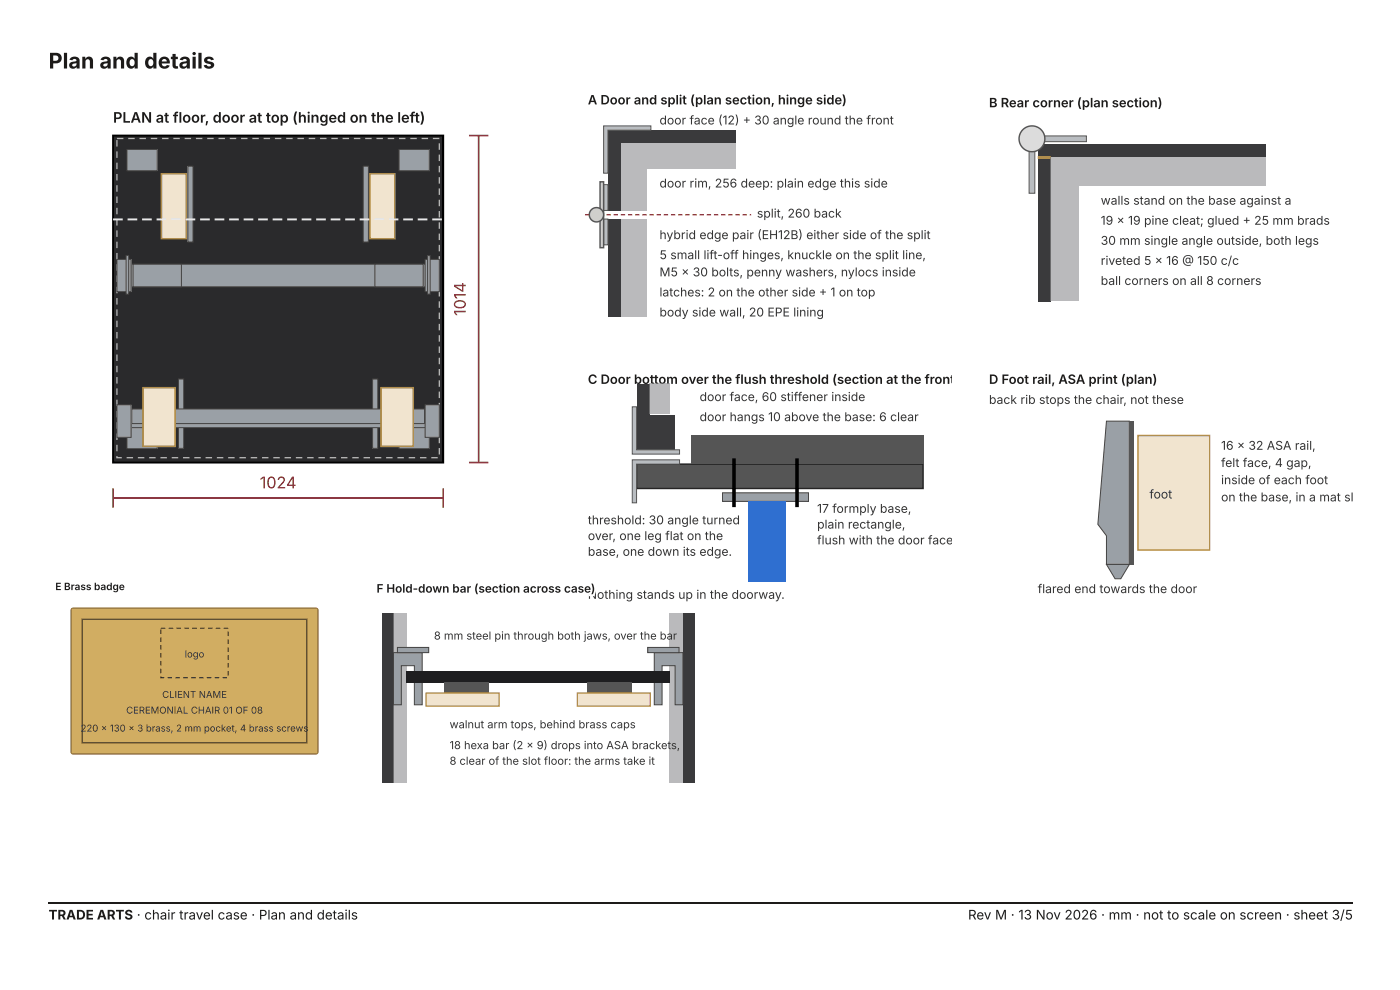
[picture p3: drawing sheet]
<svg xmlns="http://www.w3.org/2000/svg" width="297mm" height="210mm" viewBox="0 0 297 210" stroke-linecap="round" stroke-linejoin="round" font-family="sans-serif">
<path d="M24 28.8h70.1v69.4h-70.1z" fill="#2a2a2c"/>
<path d="M24 28.8h70.1v69.4h-70.1z" fill="none" stroke="#000" stroke-width=".41"/>
<path d="M27.2 29.3h1.4v.2h-1.4zM29.6 29.3h1.4v.2h-1.4zM32 29.3h1.4v.2h-1.4zM34.4 29.3h1.4v.2h-1.4zM36.8 29.3h1.4v.2h-1.4zM39.2 29.3h1.4v.2h-1.4zM41.6 29.3h1.4v.2h-1.4zM44 29.3h1.4v.2h-1.4zM46.4 29.3h1.4v.2h-1.4zM48.8 29.3h1.4v.2h-1.4zM51.2 29.3h1.4v.2h-1.4zM53.6 29.3h1.4v.2h-1.4zM56 29.3h1.4v.2h-1.4zM58.4 29.3h1.4v.2h-1.4zM60.8 29.3h1.4v.2h-1.4zM63.2 29.3h1.4v.2h-1.4zM65.6 29.3h1.3v.2h-1.3zM68 29.3h1.3v.2h-1.3zM70.4 29.3h1.3v.2h-1.3zM72.8 29.3h1.3v.2h-1.3zM75.2 29.3h1.3v.2h-1.3zM77.6 29.3h1.3v.2h-1.3zM80 29.3h1.3v.2h-1.3zM82.4 29.3h1.3v.2h-1.3zM84.8 29.3h1.3v.2h-1.3zM87.1 29.3h1.4v.2h-1.4zM89.5 29.3h1.4v.2h-1.4zM91.9 29.3h1.4v.2h-1.4zM93.2 30.4h.2v1.4h-.2zM93.2 32.8h.2v1.4h-.2zM93.2 35.2h.2v1.4h-.2zM93.2 37.6h.2v1.4h-.2zM93.2 40h.2v1.4h-.2zM93.2 42.4h.2v1.4h-.2zM93.2 44.8h.2v1.4h-.2zM93.2 47.2h.2v1.4h-.2zM93.2 49.6h.2v1.4h-.2zM93.2 52h.2v1.4h-.2zM93.2 54.4h.2v1.4h-.2zM93.2 56.8h.2v1.4h-.2zM93.2 59.2h.2v1.4h-.2zM93.2 61.6h.2v1.4h-.2zM93.2 64h.2v1.4h-.2zM93.2 66.4h.2v1.4h-.2zM93.2 68.8h.2v1.3h-.2zM93.2 71.2h.2v1.3h-.2zM93.2 73.6h.2v1.3h-.2zM93.2 76h.2v1.3h-.2zM93.2 78.4h.2v1.3h-.2zM93.2 80.8h.2v1.3h-.2zM93.2 83.2h.2v1.3h-.2zM93.2 85.6h.2v1.3h-.2zM93.2 88h.2v1.3h-.2zM93.2 90.3h.2v1.4h-.2zM93.2 92.7h.2v1.4h-.2zM93.2 95.1h.2v1.4h-.2zM91.6 97.1h1.4v.2h-1.4zM89.2 97.1h1.4v.2h-1.4zM86.8 97.1h1.4v.2h-1.4zM84.4 97.1h1.4v.2h-1.4zM82 97.1h1.4v.2h-1.4zM79.6 97.1h1.4v.2h-1.4zM77.2 97.1h1.4v.2h-1.4zM74.8 97.1h1.4v.2h-1.4zM72.4 97.1h1.4v.2h-1.4zM70 97.1h1.4v.2h-1.4zM67.6 97.1h1.4v.2h-1.4zM65.2 97.1h1.4v.2h-1.4zM62.8 97.1h1.4v.2h-1.4zM60.4 97.1h1.4v.2h-1.4zM58 97.1h1.4v.2h-1.4zM55.6 97.1h1.4v.2h-1.4zM53.3 97.1h1.3v.2h-1.3zM50.9 97.1h1.3v.2h-1.3zM48.5 97.1h1.3v.2h-1.3zM46.1 97.1h1.3v.2h-1.3zM43.7 97.1h1.3v.2h-1.3zM41.3 97.1h1.3v.2h-1.3zM38.9 97.1h1.3v.2h-1.3zM36.5 97.1h1.3v.2h-1.3zM34.1 97.1h1.4v.2h-1.4zM31.7 97.1h1.4v.2h-1.4zM29.3 97.1h1.4v.2h-1.4zM26.9 97.1h1.4v.2h-1.4zM24.7 96.9h.3v.3h-.2v-.1h1.1v.2h-1.2zM24.7 94.5h.3v1.3h-.3zM24.7 92.1h.3v1.3h-.3zM24.7 89.7h.3v1.3h-.3zM24.7 87.3h.3v1.3h-.3zM24.7 84.9h.3v1.3h-.3zM24.7 82.5h.3v1.3h-.3zM24.7 80.1h.3v1.3h-.3zM24.7 77.7h.3v1.4h-.3zM24.7 75.3h.3v1.4h-.3zM24.7 72.9h.3v1.4h-.3zM24.7 70.5h.3v1.4h-.3zM24.7 68.1h.3v1.4h-.3zM24.7 65.7h.3v1.4h-.3zM24.7 63.3h.3v1.4h-.3zM24.7 60.9h.3v1.4h-.3zM24.7 58.5h.3v1.4h-.3zM24.7 56.1h.3v1.4h-.3zM24.7 53.7h.3v1.4h-.3zM24.7 51.3h.3v1.4h-.3zM24.7 48.9h.3v1.4h-.3zM24.7 46.5h.3v1.4h-.3zM24.7 44.1h.3v1.4h-.3zM24.7 41.7h.3v1.4h-.3zM24.7 39.3h.3v1.4h-.3zM24.7 36.9h.3v1.4h-.3zM24.7 34.5h.3v1.4h-.3zM24.7 32.1h.3v1.4h-.3zM24.7 29.8h.3v1.3h-.3zM24.8 29.3h1.4v.2h-1.4z" fill="#bbb"/>
<path d="M27 31.7h6.4v4.6h-6.4z" fill="#9aa0a6"/>
<path d="M27 31.7h6.4v4.6h-6.4z" fill="none" stroke="#444" stroke-width=".21"/>
<path d="M84.8 31.7h6.4v4.6h-6.4z" fill="#9aa0a6"/>
<path d="M84.8 31.7h6.4v4.6h-6.4z" fill="none" stroke="#444" stroke-width=".21"/>
<path d="M27 90.8h6.4v4.5h-6.4z" fill="#9aa0a6"/>
<path d="M27 90.8h6.4v4.5h-6.4z" fill="none" stroke="#444" stroke-width=".21"/>
<path d="M84.8 90.8h6.4v4.5h-6.4z" fill="#9aa0a6"/>
<path d="M84.8 90.8h6.4v4.5h-6.4z" fill="none" stroke="#444" stroke-width=".21"/>
<path d="M39.9 35.3h1.1v16.1h-1.1z" fill="#9aa0a6"/>
<path d="M39.9 35.3h1.1v16.1h-1.1z" fill="none" stroke="#444" stroke-width=".21"/>
<path d="M77.2 35.3h1v16.1h-1z" fill="#9aa0a6"/>
<path d="M77.2 35.3h1v16.1h-1z" fill="none" stroke="#444" stroke-width=".21"/>
<path d="M37.9 80.5h1.1v14.7h-1.1z" fill="#9aa0a6"/>
<path d="M37.9 80.5h1.1v14.7h-1.1z" fill="none" stroke="#444" stroke-width=".21"/>
<path d="M79.1 80.5h1.1v14.7h-1.1z" fill="#9aa0a6"/>
<path d="M79.1 80.5h1.1v14.7h-1.1z" fill="none" stroke="#444" stroke-width=".21"/>
<path d="M25.7 88h66.8v2.8h-66.8z" fill="#9aa0a6"/>
<path d="M25.7 88h66.8v2.8h-66.8z" fill="none" stroke="#444" stroke-width=".21"/>
<path d="M28 86.8h62.2v3.1h-62.2z" fill="#9aa0a6"/>
<path d="M28 86.8h62.2v3.1h-62.2z" fill="none" stroke="#444" stroke-width=".21"/>
<path d="M24.8 85.9h3v7h-3z" fill="#9aa0a6"/>
<path d="M24.8 85.9h3v7h-3z" fill="none" stroke="#444" stroke-width=".21"/>
<path d="M90.3 85.9h3v7h-3z" fill="#9aa0a6"/>
<path d="M90.3 85.9h3v7h-3z" fill="none" stroke="#444" stroke-width=".21"/>
<path d="M25.7 56.1h66.8v4.8h-66.8z" fill="#9aa0a6"/>
<path d="M25.7 56.1h66.8v4.8h-66.8z" fill="none" stroke="#444" stroke-width=".21"/>
<path d="M28.3 56.1h10.2v4.8h-10.2z" fill="#9aa0a6"/>
<path d="M28.3 56.1h10.2v4.8h-10.2z" fill="none" stroke="#444" stroke-width=".21"/>
<path d="M24.8 55.1h3v6.8h-3z" fill="#9aa0a6"/>
<path d="M24.8 55.1h3v6.8h-3z" fill="none" stroke="#444" stroke-width=".21"/>
<path d="M26.8 54.3h.5v8.2h-.5z" fill="#9aa0a6"/>
<path d="M26.8 54.3h.5v8.2h-.5z" fill="none" stroke="#444" stroke-width=".21"/>
<path d="M79.6 56.1h10.3v4.8h-10.3z" fill="#9aa0a6"/>
<path d="M79.6 56.1h10.3v4.8h-10.3z" fill="none" stroke="#444" stroke-width=".21"/>
<path d="M90.3 55.1h3v6.8h-3z" fill="#9aa0a6"/>
<path d="M90.3 55.1h3v6.8h-3z" fill="none" stroke="#444" stroke-width=".21"/>
<path d="M90.8 54.3h.6v8.2h-.6z" fill="#9aa0a6"/>
<path d="M90.8 54.3h.6v8.2h-.6z" fill="none" stroke="#444" stroke-width=".21"/>
<path d="M78.6 36.9h5.3v13.8h-5.3z" fill="#f1e4cf"/>
<path d="M78.6 36.9h5.3v13.8h-5.3z" fill="none" stroke="#b08d4a" stroke-width=".34"/>
<path d="M81 82.3h6.8v12.5h-6.8z" fill="#f1e4cf"/>
<path d="M81 82.3h6.8v12.5h-6.8z" fill="none" stroke="#b08d4a" stroke-width=".34"/>
<path d="M30.4 82.3h6.8v12.5h-6.8z" fill="#f1e4cf"/>
<path d="M30.4 82.3h6.8v12.5h-6.8z" fill="none" stroke="#b08d4a" stroke-width=".34"/>
<path d="M34.3 36.9h5.3v13.8h-5.3z" fill="#f1e4cf"/>
<path d="M34.3 36.9h5.3v13.8h-5.3z" fill="none" stroke="#b08d4a" stroke-width=".34"/>
<path d="M24 46.4h2.1v.4h-2.1zM27.1 46.4h2.1v.4h-2.1zM30.2 46.4h2v.4h-2zM33.3 46.4h2v.4h-2zM36.3 46.4h2.1v.4h-2.1zM39.4 46.4h2.1v.4h-2.1zM42.5 46.4h2.1v.4h-2.1zM45.6 46.4h2v.4h-2zM48.7 46.4h2v.4h-2zM51.7 46.4h2.1v.4h-2.1zM54.8 46.4h2.1v.4h-2.1zM57.9 46.4h2.1v.4h-2.1zM61 46.4h2v.4h-2zM64.1 46.4h2v.4h-2zM67.2 46.4h2v.4h-2zM70.2 46.4h2.1v.4h-2.1zM73.3 46.4h2.1v.4h-2.1zM76.4 46.4h2.1v.4h-2.1zM79.5 46.4h2v.4h-2zM82.6 46.4h2v.4h-2zM85.6 46.4h2.1v.4h-2.1zM88.7 46.4h2.1v.4h-2.1zM91.8 46.4h2.1v.4h-2.1z" fill="#e8e8e8"/>
<path d="M99.6 28.8h4.1M101.7 28.8v69.4M99.6 98.2h4.1M24 105.8h70.1M24 103.7v4.1M94.1 103.7v4.1" fill="none" stroke="#7a1f2b" stroke-width=".34"/>
<g fill="#3a3a3c">
<path d="M129.1 27.7h2.8v17h-2.8z"/>
<path d="M129.1 46.5h2.8v20.7h-2.8z"/>
<path d="M131.9 27.7h24.3v2.7h-24.3z"/>
</g>
<path d="M128.2 26.7h10v1h-9.1v9.1h-.9z" fill="#b9bdc1"/>
<path d="M128.2 26.7h10v1h-9.1v9.1h-.9z" fill="none" stroke="#555" stroke-width=".21"/>
<path d="M128.2 39.2h.9v5.5h-.9z" fill="#b9bdc1"/>
<path d="M128.2 39.2h.9v5.5h-.9z" fill="none" stroke="#555" stroke-width=".21"/>
<path d="M128.2 46.5h.9v5.5h-.9z" fill="#b9bdc1"/>
<path d="M128.2 46.5h.9v5.5h-.9z" fill="none" stroke="#555" stroke-width=".21"/>
<path d="M124.2 45.5h1v.3h-1zM125.8 45.5h.9v.3h-.9zM127.3 45.5h.9v.3h-.9zM128.8 45.5h.9v.3h-.9zM130.3 45.5h.9v.3h-.9zM131.9 45.5h.9v.3h-.9zM133.4 45.5h.9v.3h-.9zM134.9 45.5h.9v.3h-.9zM136.4 45.5h.9v.3h-.9zM137.9 45.5h1v.3h-1zM139.5 45.5h.9v.3h-.9zM141 45.5h.9v.3h-.9zM142.5 45.5h.9v.3h-.9zM144 45.5h.9v.3h-.9zM145.5 45.5h1v.3h-1zM147.1 45.5h.9v.3h-.9zM148.6 45.5h.9v.3h-.9zM150.1 45.5h.9v.3h-.9zM151.6 45.5h.9v.3h-.9zM153.2 45.5h.9v.3h-.9zM154.7 45.5h.9v.3h-.9zM156.2 45.5h.9v.3h-.9zM157.7 45.5h.9v.3h-.9zM159.2 45.5h.3v.3h-.3z" fill="#b33"/>
<path d="M127.4 38.6h.8v14h-.8z" fill="#ccc"/>
<path d="M127.4 38.6h.8v14h-.8z" fill="none" stroke="#555" stroke-width=".3"/>
<circle cx="126.7" cy="45.6" r="1.52" fill="#ccc"/>
<circle cx="126.7" cy="45.6" r="1.52" fill="none" stroke="#555" stroke-width=".3"/>
<g fill="#8c8c90">
<path d="M131.9 30.4h5.4v14.3h-5.4z"/>
<path d="M131.9 46.5h5.4v20.7h-5.4z"/>
<path d="M137.3 30.4h18.9v5.5h-18.9z"/>
</g>
<g fill="#3a3a3c">
<path d="M220.4 30.7h2.7v33.5h-2.7z"/>
<path d="M223.1 30.7h45.7v2.7h-45.7z"/>
</g>
<path d="M218.6 28.9h12.1v1.2h-10.9v10.9h-1.2z" fill="#b9bdc1"/>
<path d="M218.6 28.9h12.1v1.2h-10.9v10.9h-1.2z" fill="none" stroke="#555" stroke-width=".21"/>
<circle cx="219.2" cy="29.5" r="2.74" fill="#ddd"/>
<circle cx="219.2" cy="29.5" r="2.74" fill="none" stroke="#555" stroke-width=".3"/>
<path d="M220.4 33.4h2.7" fill="none" stroke="#d9a520" stroke-width=".61" stroke-linecap="butt"/>
<g fill="#8c8c90">
<path d="M223.1 33.4h6.1v30.5h-6.1z"/>
<path d="M229.2 33.4h39.6v6.1h-39.6z"/>
</g>
<path d="M135.2 98.6h60.9v5.1h-60.9z" fill="#555"/>
<path d="M135.2 98.6h60.9v5.1h-60.9z" fill="none" stroke="#222" stroke-width=".3"/>
<g fill="#3a3a3c">
<path d="M135.2 81.5h2.7v14h-2.7z"/>
<path d="M137.9 88.2h5.5v7.3h-5.5z"/>
</g>
<path d="M137.9 81.5h4.3v6.4h-4.3z" fill="#8c8c90"/>
<path d="M134.3 86.4h.9v9.1h9.1v.9h-10z" fill="#b9bdc1"/>
<path d="M134.3 86.4h.9v9.1h9.1v.9h-10z" fill="none" stroke="#555" stroke-width=".21"/>
<path d="M134.3 97.6h10v1h-9.1v8.2h-.9z" fill="#b9bdc1"/>
<path d="M134.3 97.6h10v1h-9.1v8.2h-.9z" fill="none" stroke="#555" stroke-width=".21"/>
<path d="M146.8 92.5h49.3v6.1h-49.3z" fill="#555"/>
<path d="M153.5 104.6h18.2v1.9h-18.2z" fill="#9aa0a6"/>
<path d="M153.5 104.6h18.2v1.9h-18.2z" fill="none" stroke="#444" stroke-width=".21"/>
<path d="M158.9 106.5h7.9v17h-7.9z" fill="#2f6fd0"/>
<path d="M155.9 97.3v10.4M169.3 97.3v10.4" fill="none" stroke="#000" stroke-width=".76" stroke-linecap="butt"/>
<path d="M241.7 92.5h15.2v24.3h-15.2z" fill="#f1e4cf"/>
<path d="M241.7 92.5h15.2v24.3h-15.2z" fill="none" stroke="#b08d4a" stroke-width=".3"/>
<path d="M235 89.4h4.9v30.5h-4.9v-6.1l-1.8-2.5z" fill="#9aa0a6"/>
<path d="M235 89.4h4.9v30.5h-4.9v-6.1l-1.8-2.5z" fill="none" stroke="#444" stroke-width=".21"/>
<path d="M239.9 89.4h.9v30.5h-.9z" fill="#555"/>
<path d="M235 119.9h4.9l-1.9 3h-1.2z" fill="#9aa0a6"/>
<path d="M235 119.9h4.9l-1.9 3h-1.2z" fill="none" stroke="#444" stroke-width=".21"/>
<path d="M15.2 129.3l.4-.2 51.7 .1 .2 .4v30.3l-.4 .2-51.8-.1-.2-.4v-30z" fill="#d1ad62"/>
<path d="M15.2 129.3l.4-.2 51.7 .1 .2 .4v30.3l-.4 .2-51.8-.1-.2-.4v-30z" fill="none" stroke="#7a5c22" stroke-width=".24"/>
<path d="M17.5 131.5h47.7v26.2h-47.7z" fill="none" stroke="#5b4520" stroke-width=".29"/>
<path d="M35.8 133.3h1v.2h-1zM37.5 133.3h1v.2h-1zM39.2 133.3h.9v.2h-.9zM40.8 133.3h1v.2h-1zM42.5 133.3h1v.2h-1zM44.2 133.3h.9v.2h-.9zM45.8 133.3h1v.2h-1zM47.5 133.3h1v.2h-1zM48.3 134.1h.3v1h-.3zM48.3 135.8h.3v1h-.3zM48.3 137.5h.3v.9h-.3zM48.3 139.1h.3v1h-.3zM48.3 140.8h.3v1h-.3zM48.3 142.5h.3v.9h-.3zM47.3 143.8h.9v.2h-.9zM45.6 143.8h1v.2h-1zM43.9 143.8h1v.2h-1zM42.3 143.8h.9v.2h-.9zM40.6 143.8h1v.2h-1zM38.9 143.8h1v.2h-1zM37.3 143.8h.9v.2h-.9zM35.6 143.8h.9v.2h-.9zM34 143.7h.3v.2h-.1v-.1h.7v.2h-.9zM34 142h.3v1h-.3zM34 140.3h.3v1h-.3zM34 138.7h.3v.9h-.3zM34 137h.3v.9h-.3zM34 135.3h.3v1h-.3zM34 133.7h.3v.9h-.3zM34.2 133.3h.9v.2h-.9z" fill="#3b2c12"/>
<g fill="#3a3a3c">
<path d="M81.1 130.3h2.5v36h-2.5z"/>
<path d="M145.1 130.3h2.4v36h-2.4z"/>
</g>
<g fill="#8c8c90">
<path d="M83.6 130.3h2.7v36h-2.7z"/>
<path d="M142.3 130.3h2.8v36h-2.8z"/>
</g>
<path d="M83.6 138.6h6.1v11.1h-1.7v-8.3h-2.8v8.3h-1.6z" fill="#9aa0a6"/>
<path d="M83.6 138.6h6.1v11.1h-1.7v-8.3h-2.8v8.3h-1.6z" fill="none" stroke="#444" stroke-width=".21"/>
<path d="M139 138.6h6.1v11.1h-1.7v-8.3h-2.8v8.3h-1.6z" fill="#9aa0a6"/>
<path d="M139 138.6h6.1v11.1h-1.7v-8.3h-2.8v8.3h-1.6z" fill="none" stroke="#444" stroke-width=".21"/>
<path d="M86.3 142.5h56v2.5h-56z" fill="#1e1e20"/>
<g fill="#555">
<path d="M94.4 145h9.4v2.2h-9.4z"/>
<path d="M124.8 145h9.5v2.2h-9.5z"/>
</g>
<path d="M90.5 147.2h15.5v2.7h-15.5z" fill="#f1e4cf"/>
<path d="M90.5 147.2h15.5v2.7h-15.5z" fill="none" stroke="#b08d4a" stroke-width=".28"/>
<path d="M122.6 147.2h15.5v2.7h-15.5z" fill="#f1e4cf"/>
<path d="M122.6 147.2h15.5v2.7h-15.5z" fill="none" stroke="#b08d4a" stroke-width=".28"/>
<path d="M84.4 137.5h6.7v1.1h-6.7z" fill="#9aa0a6"/>
<path d="M84.4 137.5h6.7v1.1h-6.7z" fill="none" stroke="#444" stroke-width=".21"/>
<path d="M137.6 137.5h6.6v1.1h-6.6z" fill="#9aa0a6"/>
<path d="M137.6 137.5h6.6v1.1h-6.6z" fill="none" stroke="#444" stroke-width=".21"/>
<path d="M10.3 191.7h277" fill="none" stroke="#1d1b19" stroke-width=".26"/>
<text font-size="4.6" fill="#1d1b19" x="10.3" y="14.6">Plan and details</text>
<g font-size="3.4" fill="#7a1f2b">
<text x="98.9" y="67.1" transform="rotate(-90 98.9 67.1)">1014</text>
<text x="55.2" y="103.7">1024</text>
</g>
<text font-size="3.1" fill="#fff" x="24" y="26">PLAN atfloor, doorat top (hinged ontheleft)</text>
<text font-size="3.1" fill="#1d1b19" x="24" y="26">PLANat floor,door attop(hingedon the left)</text>
<g font-size="2.8" fill="#1d1b19">
<text x="10.3" y="195.3">TRADE ARTS · chair travel case · Plan and details</text>
<text x="205.6" y="195.3">Rev M · 13 Nov 2026 · mm · not to scale on screen · sheet 3/5</text>
</g>
<g font-size="2.7" fill="#fff">
<text x="124.9" y="22.2">ADoor and split (plan section,hingeside)</text>
<text x="210.1" y="22.8">BRear corner(plansection)</text>
<text x="124.9" y="81.5">CDoor bottom ovr the flush threshold (sectionat the front</text>
<text x="210.1" y="81.5">DFoot rail ASA print (plan)</text>
</g>
<g font-size="2.7" fill="#1d1b19">
<text x="124.9" y="22.2">A Doorandsplit(plansection, hinge side)</text>
<text x="210.1" y="22.8">B Rearcorner (plan section)</text>
<text x="124.9" y="81.5">C Doorbotomove</text>
<text x="147.8" y="81.5">ertheflushthreshold(section atthefront</text>
<text x="210.1" y="81.5">D Footrail, ASAprint(plan)</text>
</g>
<g font-size="2.6" fill="#333">
<text x="140.1" y="26.4">door face (12) + 30 angle round the front</text>
<text x="140.1" y="39.8">door rim, 256 deep: plain edge this side</text>
<text x="160.8" y="46.2">split, 260 back</text>
<text x="233.8" y="43.5">walls stand on the base against a</text>
<text x="233.8" y="47.7">19 x 19 pine cleat; glued + 25 mm brads</text>
<text x="140.1" y="50.8">hybrid edge pair (EH12B) either side of the split</text>
<text x="233.8" y="52">30 mm single angle outside, both legs</text>
<text x="140.1" y="55">5 small lift-off hinges, knuckle on the split line,</text>
<text x="140.1" y="58.7">M5 x 30 bolts, penny washers, nylocs inside</text>
<text x="233.8" y="56.2">riveted 5 x 16 @ 150 c/c</text>
<text x="140.1" y="62.9">latches: 2 on the other side + 1 on top</text>
<text x="233.8" y="60.5">ball corners on all 8 corners</text>
<text x="140.1" y="67.2">body side wall, 20 EPE lining</text>
<text x="148.6" y="85.2">door face, 60 stiffener inside</text>
<text x="148.6" y="89.4">door hangs 10 above the base: 6 clear</text>
<text x="210.1" y="85.8">back rib stops the chair, not these</text>
<text x="259.3" y="95.5">16 x 32 ASA rail,</text>
<text x="259.3" y="99.2">felt face, 4 gap,</text>
<text x="244.1" y="105.9">foot</text>
<text x="259.3" y="102.8">inside of each foot</text>
<text x="259.3" y="106.5">on the base, in a mat sl</text>
<text x="124.9" y="111.3">threshold: 30 angle turned</text>
<text x="173.5" y="108.9">17 formply base,</text>
<text x="173.5" y="112.3">plain rectangle,</text>
<text x="124.9" y="114.7">over, one leg flat on the</text>
<text x="124.9" y="118">base, one down its edge.</text>
<text x="173.5" y="115.6">flush with the door face</text>
<text x="220.4" y="125.9">flared end towards the door</text>
<text x="124.9" y="127.2">Nothing stands up in the doorway.</text>
</g>
<text font-size="2.5" fill="#fff" x="80" y="125.8">FHold-downbar(section acrosscase)</text>
<text font-size="2.5" fill="#1d1b19" x="80" y="125.8">F Hold-down bar (sectionacross case)</text>
<g font-size="2.4" fill="#333">
<text x="92.2" y="135.8">8 mm steel pin through both jaws, over the ba</text>
<text x="142.9" y="135.8">r</text>
<text x="95.5" y="154.6">walnut arm tops, behind brass caps</text>
<text x="95.5" y="159.1">18 hexa bar (2 x 9) drops into ASA bracket</text>
<text x="142.5" y="159.1">s,</text>
<text x="95.5" y="162.4">8 clear of the slot floor: the arms take it</text>
</g>
<text font-size="2.1" fill="#fff" x="11.7" y="125.3">EBrassbadge</text>
<text font-size="2.1" fill="#1d1b19" x="11.7" y="125.3">E Brass badge</text>
<g font-size="2" fill="#333">
<text x="39.2" y="139.6">logo</text>
<text x="34.4" y="148.2">CLIENT NAME</text>
<text x="17.1" y="155.4">220 x 130 x 3 brass, 2 mm pocket, 4 brass screws</text>
<text x="26.8" y="151.5">CEREMONIAL CHAIR 01 OF 08</text>
</g>
</svg>
